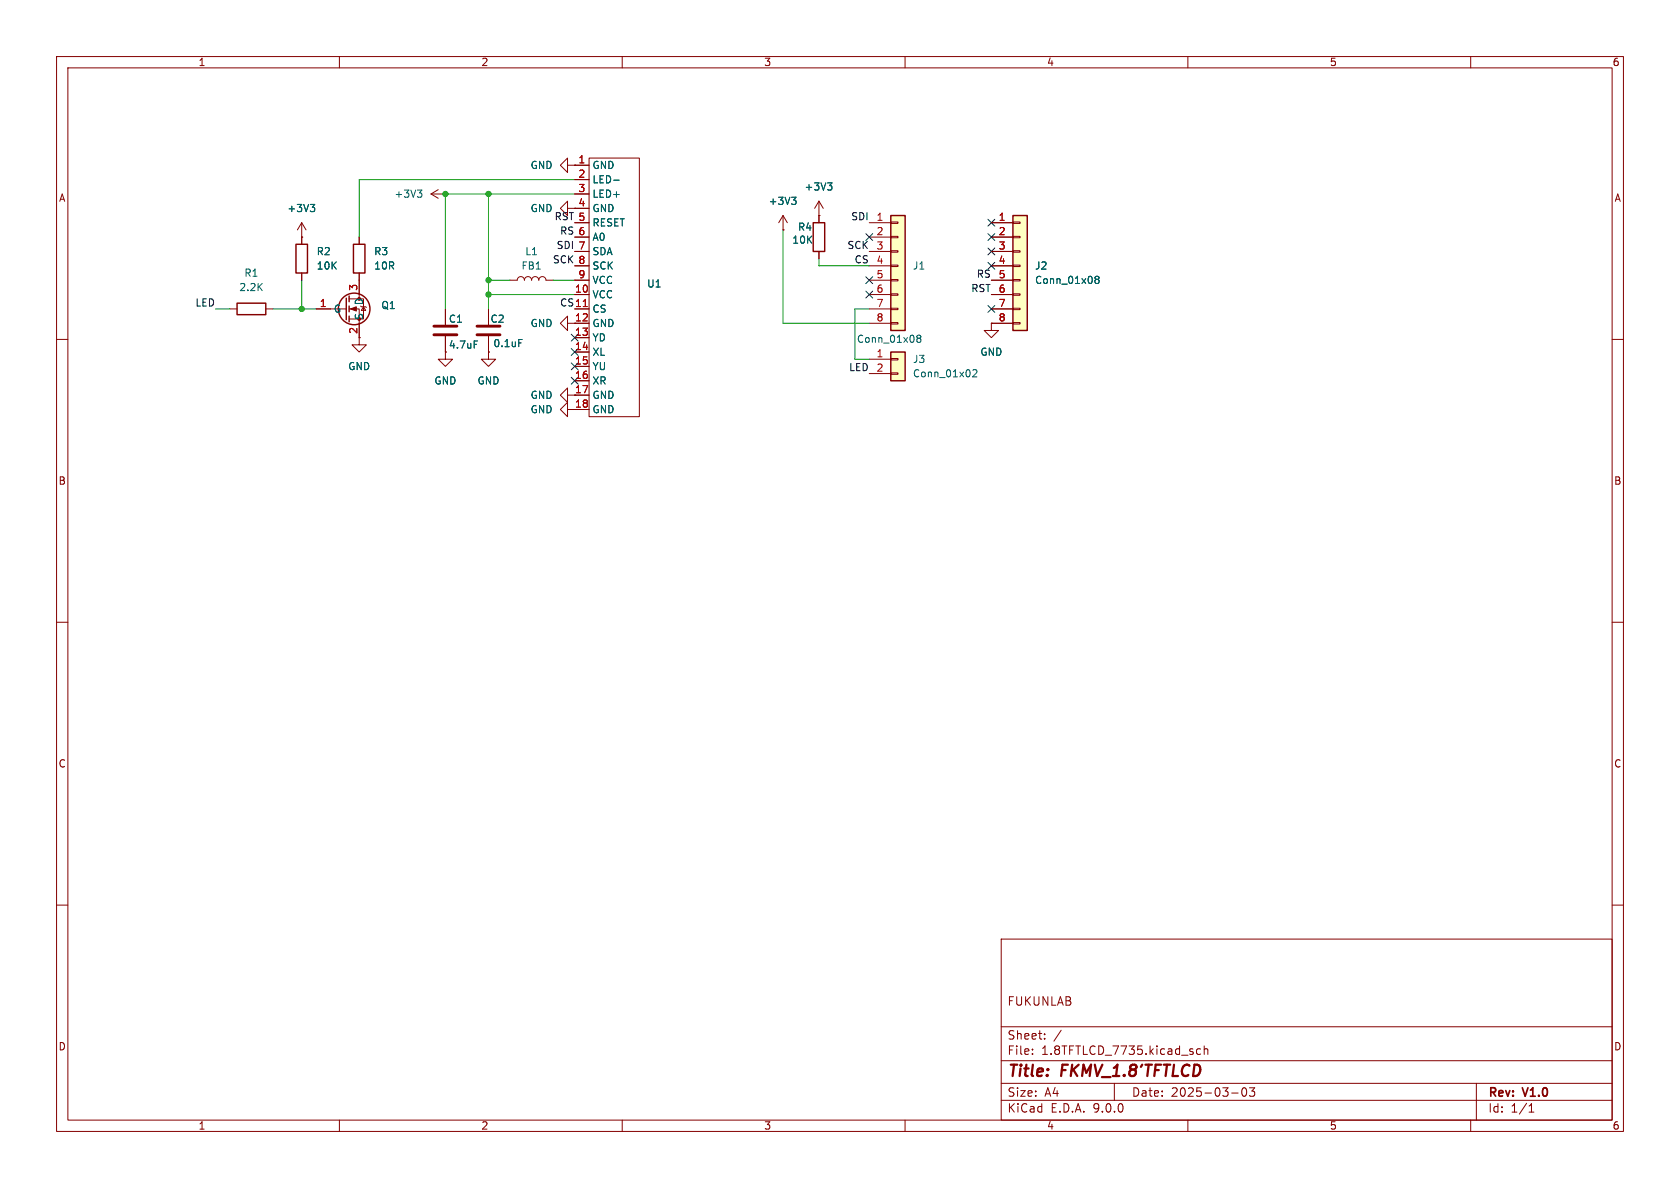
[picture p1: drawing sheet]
<svg xmlns="http://www.w3.org/2000/svg" width="297mm" height="210mm" viewBox="0 0 297 210" stroke-linecap="round" stroke-linejoin="round" font-family="sans-serif">
<g fill="none" stroke="#840000" stroke-width=".18">
<path d="M10 10h277v190h-277zM12 12h273v186h-273zM60 10v2M110 10v2M160 10v2M210 10v2M260 10v2M144.8 38.1h.1M144.8 35.6l-.8 1.2M144.8 35.6l.7 1.2M144.8 35.6v2.5M40.6 54.6h1.3"/>
<path d="M47 54.6h1.3M86.4 54.6v2.8M86.4 59.4v2.8M10 60h2M78.7 62.2v1.3h1.3l-1.3 1.3-1.2-1.3h1.2M285 60h2M10 110h2M285 110h2M10 160h2M177 166h108v32h-108zM285 160h2M60 198v2"/>
<path d="M110 198v2M160 198v2M177 194.5h108M177 191.5h108M177 187.5h108M177 181.5h108M182.5 186.3v.1M182.5 185.5v.1M184.7 183.6v.1M184.7 182.8v.1M187.6 182.1l-1.3 2M197 191.5v3"/>
<path d="M210 198v2M212.2 185.5l-.4-.1-.3 .3v.4l.2 .2h.5M212.9 185.5l.2-.1 .4 .1v.9M212.9 184.9v1.5M217.7 193.2h1.2M219.7 192.4l.2-.1a.81 .81 0 0 1 .6 .6 .81 .81 0 0 1-.3 .8l-.2 .1a.81 .81 0 0 1-.3-1.4zM220.9 192.3h.9l-.5 .6 .4 .1v.7l-.2 .1h-.4l-.2-.1M260 198v2M261 191.5v6.5M270.3 196.6h.9M270.3 195.5l.4-.4v1.5"/>
</g>
<path d="M146.3 32.3h.8l-.4 .5M146.8 32.8l.3 .3v.3l-.3 .2M91.7 60h.6" fill="none" stroke="#006464" stroke-width=".18"/>
<path d="M41.9 53.6h5.1v2h-5.1z" fill="none" stroke="#840000" stroke-width=".25"/>
<path d="M84.3 57.7h4.1M84.3 59.2h4.1" fill="none" stroke="#840000" stroke-width=".51"/>
<path d="M179.1 38.1h2.5v20.3h-2.5z" fill="#ffffc2"/>
<g fill="none" stroke="#840000" stroke-width=".25">
<path d="M179.1 38.1h2.5v20.3h-2.5zM52.3 43.2h2.1v5.1h-2.1zM61.2 52.7v3.8M61.7 52.3v1M61.7 54.1v1M61.7 55.9v1M62.5 43.2h2v5.1h-2z"/>
<circle cx="62.6" cy="54.6" r="2.79"/>
</g>
<g fill="none" stroke="#840000" stroke-width=".18">
<path d="M53.3 39.4v3.8M53.3 39.4l-.7 1.2M53.3 39.4l.8 1.2M100.3 29.2v-1.3l-1.2 1.3 1.2 1.3v-1.3h1.3M101.6 29.2h.1M101.6 39.4h2.5M101.6 29.2h2.5M101.6 31.8h2.5M101.6 34.3h2.5M101.6 36.8h2.5M104.1 27.9h8.9v45.8h-8.9zM175.3 39.4h3.8"/>
<path d="M179.1 39.2h1.2v.3h-1.2zM53.3 41.9h.1M53.3 48.3v1.2M55.9 54.6h5.3M61.7 52.8h2.6v3.6h-2.6M61.7 54.6h1.8v6.4h1.3l-1.3 1.2-1.3-1.2h1.3M63.5 41.9v1.3M63.5 48.3v4.5M64.3 54.2l.3 .7h-.7zM78.7 54.6v2.8M78.7 59.4v2.8M101.6 41.9h2.5"/>
<path d="M101.6 44.5h2.5M101.6 47h2.5M101.6 49.5h2.5M101.6 52.1h2.5M101.6 54.6h2.5M101.6 57.2h2.5M101.6 59.7h2.5M175.3 57.2v1.2h1.2l-1.2 1.3-1.3-1.3h1.3M175.3 57.2h.1M175.3 41.9h3.8M175.3 44.5h3.8M175.3 47h3.8"/>
<path d="M175.3 49.5h3.8M175.3 52.1h3.8M175.3 54.6h3.8M175.3 57.2h3.8M179.1 41.8h1.2v.2h-1.2zM179.1 44.3h1.2v.3h-1.2zM179.1 46.9h1.2v.2h-1.2zM179.1 49.4h1.2v.3h-1.2zM179.1 51.9h1.2v.3h-1.2zM179.1 54.5h1.2v.2h-1.2zM179.1 57h1.2v.3h-1.2zM86.4 62.2v1.3h1.2l-1.2 1.3-1.3-1.3h1.3"/>
<path d="M86.4 62.2h.1M100.3 72.4v-1.3l-1.2 1.3 1.2 1.3v-1.3h3.8M100.3 69.9v-1.3l-1.2 1.3 1.2 1.2v-1.2h3.8M101.6 62.2h2.5M101.6 64.8h2.5M101.6 67.3h2.5"/>
</g>
<path d="M54.9 36.1h.7l-.4 .5M55.4 36.6l.2 .3v.3l-.2 .2M108.5 31.8h1M193.8 49.4l-.2-.3 .2-.3h.3l.2 .3-.2 .3M193.8 49.4l-.2 .2v.4l.2 .1 .4-.1 .1-.1v-.3l-.2-.2M193.8 49.4h.3M83.8 60.3h.6" fill="none" stroke="#006464" stroke-width=".18"/>
<path d="M62 54.6l1-.4v.8z" fill="#840000" stroke="#840000" stroke-width=".18"/>
<path d="M103.1 54.2h.7" fill="none" stroke="#a90000" stroke-width=".18"/>
<path d="M76.7 57.7h4.1M76.7 59.2h4.1" fill="none" stroke="#840000" stroke-width=".51"/>
<path d="M157.5 62.2h2.5v5.1h-2.5z" fill="#ffffc2"/>
<path d="M157.5 62.2h2.5v5.1h-2.5z" fill="none" stroke="#840000" stroke-width=".25"/>
<path d="M138.4 38.1l-.7 1.3M138.4 38.1l.8 1.3M138.4 38.1v2.5M90.2 49.5h1.2a.64 .64 0 0 1 .7-.6 .64 .64 0 0 1 .6 .6 .64 .64 0 0 1 .6-.6 .64 .64 0 0 1 .7 .6 .64 .64 0 0 1 .6-.6 .64 .64 0 0 1 .6 .6 .64 .64 0 0 1 .7-.6 .64 .64 0 0 1 .6 .6h1.3M100.3 57.2v-1.3l-1.2 1.3 1.2 1.2v-1.2h1.3M138.4 40.6h.1M153.7 63.5h3.8M153.7 66h3.8M157.5 63.4h1.2v.2h-1.2zM157.5 65.9h1.2v.3h-1.2z" fill="none" stroke="#840000" stroke-width=".18"/>
<path d="M139.9 34.9h.8l-.4 .5M140.5 35.4l.2 .2v.3l-.2 .2M172 65.5l.5-.2 .2 .4-.8 .9h.8" fill="none" stroke="#006464" stroke-width=".18"/>
<path d="M157.5 38.1h2.5v20.3h-2.5z" fill="#ffffc2"/>
<path d="M143.8 39.4h2v5.1h-2zM157.5 38.1h2.5v20.3h-2.5z" fill="none" stroke="#840000" stroke-width=".25"/>
<g fill="none" stroke="#840000" stroke-width=".18">
<path d="M76.2 34.3l1.3 .8M76.2 34.3h2.5M77.5 33.5l-1.3 .8M78.7 34.3h.1M100.3 36.8v-1.2l-1.2 1.2 1.2 1.3v-1.3h3.8M101.6 29.2h.1M101.6 39.4h2.5M101.6 34.3h2.5M101.6 29.2h2.5M101.6 31.8h2.5M144.8 38.1h.1M144.8 38.1v1.3"/>
<path d="M153.7 39.4h3.8M157.5 39.2h1.2v.3h-1.2zM175.3 39.4h3.8M53.3 41.9h.1M53.3 41.9v1.3M53.3 48.3v1.2M55.9 54.6h2.5M63.5 41.9v1.3M63.5 48.3v3.8M63.5 57.2v2.5M78.7 54.6v2.8M78.7 59.4v2.8"/>
<path d="M86.4 54.6v2.8M86.4 59.4v2.8M101.6 41.9h2.5M101.6 44.5h2.5M101.6 47h2.5M101.6 49.5h2.5M101.6 52.1h2.5M101.6 54.6h2.5M101.6 57.2h2.5M101.6 59.7h2.5M138.4 40.6h.1M144.8 44.5v1.2"/>
<path d="M153.7 41.9h3.8M153.7 44.5h3.8M153.7 47h3.8M153.7 49.5h3.8M153.7 52.1h3.8M153.7 54.6h3.8M153.7 57.2h3.8M157.5 41.8h1.2v.2h-1.2zM157.5 44.3h1.2v.3h-1.2zM157.5 46.9h1.2v.2h-1.2zM157.5 49.4h1.2v.3h-1.2zM157.5 51.9h1.2v.3h-1.2z"/>
<path d="M157.5 54.5h1.2v.2h-1.2zM157.5 57h1.2v.3h-1.2zM175.3 57.2h.1M175.3 41.9h3.8M175.3 44.5h3.8M175.3 47h3.8M175.3 49.5h3.8M175.3 52.1h3.8M175.3 54.6h3.8M175.3 57.2h3.8M86.4 62.2h.1M101.6 62.2h2.5"/>
<path d="M101.6 64.8h2.5M101.6 67.3h2.5M101.6 69.9h2.5M101.6 72.4h2.5"/>
</g>
<g fill="none" stroke="#006464" stroke-width=".18">
<path d="M54.9 36.1h.7l-.4 .5M55.4 36.6l.2 .3v.3l-.2 .2M73.8 33.6h.8l-.4 .5M74.3 34.1l.3 .2v.3l-.3 .3M108.5 31.8h1M139.9 34.9h.8l-.4 .5M140.5 35.4l.2 .2v.3l-.2 .2M146.3 32.3h.8l-.4 .5M146.8 32.8l.3 .3v.3l-.3 .2M162.3 59.8l-.2-.2 .2-.3h.3l.2 .2-.2 .3M162.3 59.8l-.2 .2v.4l.2 .1h.4l.1-.2v-.3l-.2-.2M162.3 59.8h.3"/>
<path d="M193.8 49.4l-.2-.3 .2-.3h.3l.2 .3-.2 .3M193.8 49.4l-.2 .2v.4l.2 .1 .4-.1 .1-.1v-.3l-.2-.2M193.8 49.4h.3M83.8 60.3h.6M91.7 60h.6"/>
</g>
<path d="M86.4 34.3v20.3M101.6 34.3h-22.9v20.3M101.6 31.8h-38.1v10.1M38.1 54.6h2.5M48.3 54.6h7.6M53.3 49.5v5.1M86.4 52.1h15.2M86.4 49.5h3.8M97.8 49.5h3.8M138.4 40.6v16.6h15.3M144.8 45.7v1.3h8.9M153.7 54.6h-2.6v8.9h2.6" fill="none" stroke="#009600" stroke-width=".18"/>
<g fill="none" stroke="#000084" stroke-width=".18">
<path d="M174.7 38.8l1.2 1.2M175.9 38.8l-1.2 1.2M101 59.1l1.2 1.2M102.2 59.1l-1.2 1.2M153.1 41.3l1.2 1.2M153.1 48.9l1.2 1.2M153.1 51.5l1.2 1.2M154.3 41.3l-1.2 1.2M154.3 48.9l-1.2 1.2M154.3 51.5l-1.2 1.2M174.7 54l1.2 1.2M174.7 43.8l1.2 1.3"/>
<path d="M174.7 41.3l1.2 1.2M174.7 46.4l1.2 1.2M175.9 54l-1.2 1.2M175.9 43.8l-1.2 1.3M175.9 41.3l-1.2 1.2M175.9 46.4l-1.2 1.2M101 66.7l1.2 1.2M101 64.2l1.2 1.2M101 61.6l1.2 1.2M102.2 66.7l-1.2 1.2M102.2 64.2l-1.2 1.2M102.2 61.6l-1.2 1.2"/>
</g>
<path d="M103.1 54.2h.7" fill="none" stroke="#a90000" stroke-width=".18"/>
<g fill="#009600" stroke="#009600" stroke-width=".18">
<circle cx="86.4" cy="49.5" r=".46"/>
<circle cx="78.7" cy="34.3" r=".46"/>
<circle cx="86.4" cy="34.3" r=".46"/>
<circle cx="53.3" cy="54.6" r=".46"/>
<circle cx="86.4" cy="52.1" r=".46"/>
</g>
<g font-size="2.8" fill="#840000">
<text x="178" y="190.9">Title:</text>
<text x="187.7" y="190.9">FKMV_1.8'TFTLCD</text>
</g>
<g font-size="2.1" fill="#840000">
<text x="178" y="178">FUKUNLAB</text>
<text x="178" y="184">Sheet:</text>
<text x="178" y="186.7">File:</text>
<text x="184.1" y="186.7">1.8TFTLCD_7735.kicad_sch</text>
<text x="178" y="196.9">KiCad</text>
<text x="178" y="194.1">Size:</text>
<text x="184.7" y="194.1">A4</text>
<text x="185.7" y="196.9">E.D.A.</text>
<text x="193.3" y="196.9">9.0.0</text>
<text x="200" y="194.1">Date:</text>
<text x="207" y="194.1">2025-03-03</text>
<text x="263" y="194.3">Rev:</text>
<text x="263" y="196.9">Id:</text>
<text x="267.1" y="196.9">1/1</text>
<text x="269.4" y="194.3">V1.0</text>
</g>
<g font-size="1.8" fill="#840000">
<text x="35" y="11.9">1</text>
<text x="85" y="11.9">2</text>
<text x="135" y="11.9">3</text>
<text x="185" y="11.9">4</text>
<text x="235" y="11.9">5</text>
<text x="285" y="11.9">6</text>
<text x="10.3" y="35.9">A</text>
<text x="285.3" y="35.9">A</text>
<text x="102.2" y="36.6">4</text>
<text x="101.6" y="56.9">12</text>
<text x="101.6" y="69.6">17</text>
<text x="10.3" y="85.9">B</text>
<text x="285.3" y="85.9">B</text>
<text x="10.3" y="135.9">C</text>
<text x="285.3" y="135.9">C</text>
<text x="10.3" y="185.9">D</text>
<text x="285.3" y="185.9">D</text>
<text x="35" y="199.9">1</text>
<text x="85" y="199.9">2</text>
<text x="135" y="199.9">3</text>
<text x="185" y="199.9">4</text>
<text x="235" y="199.9">5</text>
<text x="285" y="199.9">6</text>
</g>
<g font-size="1.8" fill="#a90000">
<text x="102.2" y="29">1</text>
<text x="102.2" y="31.5">2</text>
<text x="102.2" y="34">3</text>
<text x="102.2" y="39.1">5</text>
<text x="102.2" y="41.7">6</text>
<text x="154.9" y="39.1">1</text>
<text x="154.9" y="41.7">2</text>
<text x="176.5" y="39.1">1</text>
<text x="176.5" y="41.7">2</text>
<text x="102.2" y="44.2">7</text>
<text x="102.2" y="46.7">8</text>
<text x="154.9" y="44.2">3</text>
<text x="154.9" y="46.7">4</text>
<text x="176.5" y="44.2">3</text>
<text x="176.5" y="46.7">4</text>
<text x="63.2" y="51.5" transform="rotate(-90 63.2 51.5)">3</text>
<text x="101.6" y="51.8">10</text>
<text x="102.2" y="49.3">9</text>
<text x="154.9" y="49.3">5</text>
<text x="154.9" y="51.8">6</text>
<text x="176.5" y="49.3">5</text>
<text x="176.5" y="51.8">6</text>
<text x="56.4" y="54.4">1</text>
<text x="63.2" y="59.1" transform="rotate(-90 63.2 59.1)">2</text>
<text x="101.6" y="59.4">13</text>
<text x="101.6" y="54.4">11</text>
<text x="154.9" y="54.4">7</text>
<text x="154.9" y="56.9">8</text>
<text x="176.5" y="54.4">7</text>
<text x="176.5" y="56.9">8</text>
<text x="101.6" y="62">14</text>
<text x="101.6" y="64.5">15</text>
<text x="154.9" y="63.2">1</text>
<text x="154.9" y="65.8">2</text>
<text x="101.6" y="67.1">16</text>
<text x="101.6" y="72.1">18</text>
</g>
<g font-size="1.8" fill="#006464">
<text x="69.6" y="35.2">+3V3</text>
<text x="93.7" y="30.1">GND</text>
<text x="104.6" y="30.1">GND</text>
<text x="104.6" y="32.6">LED-</text>
<text x="104.6" y="35.2">LED+</text>
<text x="142.1" y="33.9">+3V3</text>
<text x="50.7" y="37.7">+3V3</text>
<text x="93.7" y="37.7">GND</text>
<text x="104.6" y="37.7">GND</text>
<text x="104.6" y="40.2">RESET</text>
<text x="135.8" y="36.4">+3V3</text>
<text x="141" y="41">R4</text>
<text x="55.9" y="45.3">R2</text>
<text x="55.9" y="47.9">10K</text>
<text x="66" y="45.3">R3</text>
<text x="66" y="47.9">10R</text>
<text x="92.1" y="47.9">FB1</text>
<text x="92.8" y="45.3">L1</text>
<text x="104.6" y="42.8">A0</text>
<text x="104.6" y="45.3">SDA</text>
<text x="104.6" y="47.9">SCK</text>
<text x="140" y="43.3">10K</text>
<text x="161.3" y="47.9">J1</text>
<text x="182.9" y="47.9">J2</text>
<text x="42.2" y="51.7">2.2K</text>
<text x="43.1" y="49.1">R1</text>
<text x="104.6" y="50.4">VCC</text>
<text x="104.6" y="52.9">VCC</text>
<text x="114.3" y="51">U1</text>
<text x="182.9" y="50.4">Conn_01x08</text>
<text x="58.9" y="55.5">G</text>
<text x="64.4" y="56.6" transform="rotate(-90 64.4 56.6)">S</text>
<text x="64.4" y="54.1" transform="rotate(-90 64.4 54.1)">D</text>
<text x="67.3" y="54.8">Q1</text>
<text x="79.3" y="57.3">C1</text>
<text x="86.6" y="57.3">C2</text>
<text x="93.7" y="58">GND</text>
<text x="104.6" y="55.5">CS</text>
<text x="104.6" y="58">GND</text>
<text x="61.5" y="65.6">GND</text>
<text x="79.3" y="61.8">4.7uF</text>
<text x="87.1" y="61.6">0.1uF</text>
<text x="104.6" y="60.6">YD</text>
<text x="104.6" y="63.1">XL</text>
<text x="104.6" y="65.6">YU</text>
<text x="151.4" y="60.8">Conn_01x08</text>
<text x="161.3" y="64.4">J3</text>
<text x="173.2" y="63.1">GND</text>
<text x="76.7" y="68.2">GND</text>
<text x="84.3" y="68.2">GND</text>
<text x="93.7" y="70.7">GND</text>
<text x="104.6" y="68.2">XR</text>
<text x="104.6" y="70.7">GND</text>
<text x="161.3" y="66.9">Conn_01x02</text>
<text x="93.7" y="73.3">GND</text>
<text x="104.6" y="73.3">GND</text>
</g>
<g font-size="1.8" fill="#0f0f0f">
<text x="97.9" y="39">RST 5</text>
<text x="98.9" y="41.6">RS 6</text>
<text x="150.4" y="39">SDI</text>
<text x="97.6" y="46.6">SCK 8</text>
<text x="98.3" y="44.1">SDI 7</text>
<text x="149.7" y="44.1">SCK</text>
<text x="151" y="46.6">CS</text>
<text x="171.6" y="51.7">RST</text>
<text x="172.6" y="49.2">RS</text>
<text x="34.4" y="54.3">LED</text>
<text x="98.9" y="54.3">CS11</text>
<text x="150" y="65.7">LED</text>
</g>
</svg>
